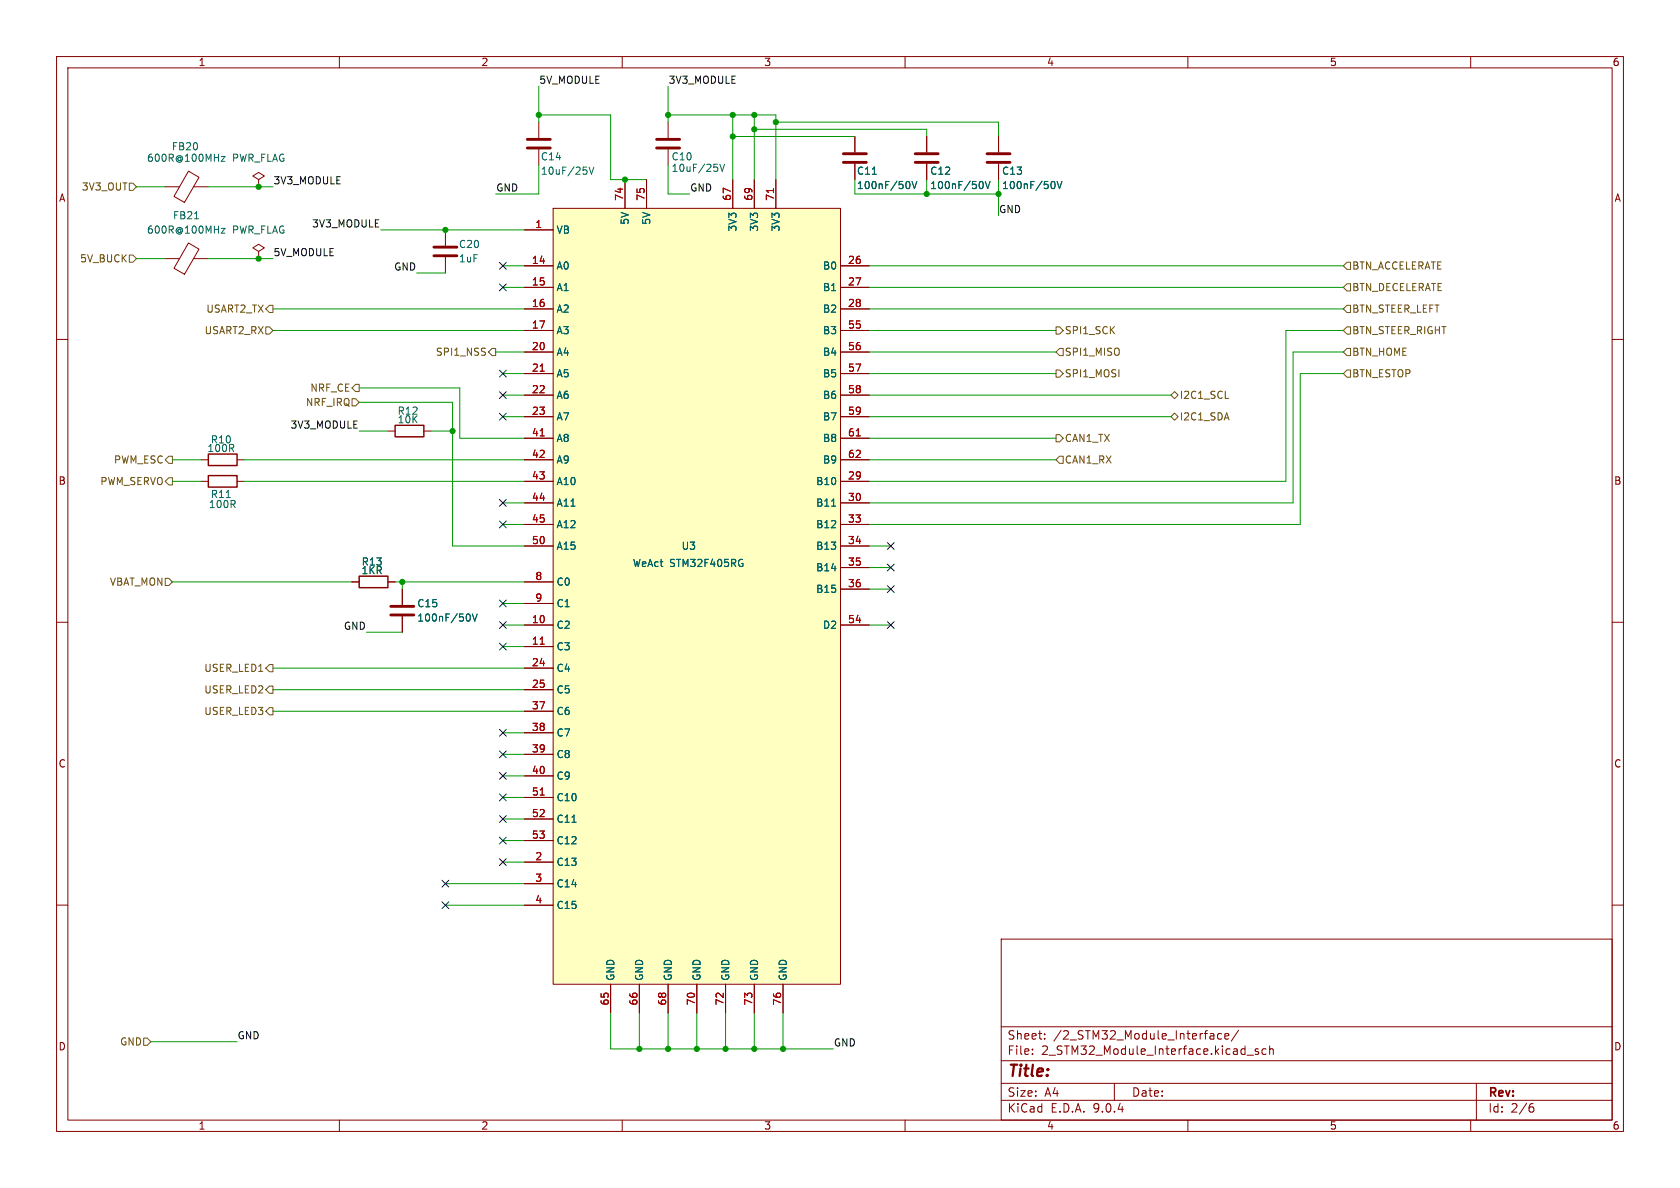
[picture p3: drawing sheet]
<svg xmlns="http://www.w3.org/2000/svg" width="297mm" height="210mm" viewBox="0 0 297 210" stroke-linecap="round" stroke-linejoin="round" font-family="sans-serif">
<g fill="none" stroke="#840000" stroke-width=".18">
<path d="M10 10h277v190h-277zM12 12h273v186h-273zM60 10v2M110 10v2M160 10v2M210 10v2M260 10v2M95.2 21.6v2.8M95.2 26.4v2.8M45.7 44.5l1-.7-1-.6-1 .6 1 .7v1.2M45.7 45.7h.1M78.7 40.6v2.8"/>
<path d="M78.7 45.5v2.8M10 60h2M68.6 76.2h1.2M74.9 76.2h1.3M285 60h2M10 110h2M71.1 104.1v2.8M71.1 109v2.8M285 110h2M10 160h2M177 166h108v32h-108zM285 160h2"/>
<path d="M60 198v2M110 198v2M160 198v2M177 194.5h108M177 191.5h108M177 187.5h108M177 181.5h108M182.5 186.3v.1M182.5 185.5v.1M184.7 183.6v.1M184.7 182.8v.1M197 191.5v3"/>
<path d="M210 198v2M214.4 182.7l.2 .2v.8M214.6 183.6l-.1 .1M214.6 183.1h-.1M216 182.8l-.5-.1-.3 .3v.4l.2 .2h.6M216.5 183.2l.7-.1v-.3l-.5-.1-.2 .2 .1 .7h.6M219 182.1l-1.3 2M220.5 186.5h1.1M222.5 185.5l-.4-.1-.2 .2 .1 .2 .5 .2v.3h-.6M223.8 185.5l-.4-.1-.3 .3v.4l.1 .2h.6M224.5 185.5l.2-.1 .3 .1 .1 .9M224.5 184.9v1.5"/>
<path d="M260 198v2M261 191.5v6.5M270.6 195.7h.4l.2 .3-.1 .5-.5 .1M271 195.1l-.4 .1"/>
</g>
<path d="M93.2 24.6h4.1M93.2 26.2h4.1M76.7 45.2h4.1M76.7 43.7h4.1M69.1 107.2h4.1M69.1 108.7h4.1" fill="none" stroke="#840000" stroke-width=".51"/>
<path d="M69.8 75.2h5.1v2h-5.1z" fill="none" stroke="#840000" stroke-width=".25"/>
<path d="M103.7 30.1v.6M104.1 29.5l.5 1.3 .4-1.3M82.8 108.5a.79 .79 0 0 1 0 1.3M83.5 108.5l.4 1.3 .5-1.3" fill="none" stroke="#006464" stroke-width=".18"/>
<path d="M97.8 36.8h50.8v137.2h-50.8z" fill="#ffffc2"/>
<g fill="none" stroke="#840000" stroke-width=".18">
<path d="M29.2 33h2.5M33.3 30.3l1.9 1-2.6 4.5-1.8-1.1zM34.2 33h2.6M45.7 31.8l1-.7-1-.6-1 .6 1 .7v1.2M45.7 33h.1M97.8 36.8h50.8v137.2h-50.8zM110.5 31.8v5M114.3 31.8v5M118.1 21.6v2.8M118.1 26.4v2.8M129.5 31.8v5M133.3 31.8v5"/>
<path d="M137.2 31.8v5M151.1 24.1v2.8M151.1 29v2.8M163.8 24.1v2.8M163.8 29v2.8M176.5 24.1v2.8M176.5 29v2.8M29.2 45.7h2.5M33.3 43l1.9 1-2.6 4.5-1.8-1.1zM34.2 45.7h2.6M92.7 40.6h5.1M92.7 47h5.1"/>
<path d="M92.7 50.8h5.1M92.7 54.6h5.1M92.7 58.4h5.1M148.6 47h5.1M148.6 50.8h5.1M148.6 54.6h5.1M148.6 58.4h5.1M92.7 62.2h5.1M92.7 66h5.1M92.7 69.9h5.1M92.7 73.7h5.1M92.7 77.5h5.1"/>
<path d="M148.6 62.2h5.1M148.6 66h5.1M148.6 69.9h5.1M148.6 73.7h5.1M148.6 77.5h5.1M35.6 81.3h1.2M35.6 85.1h1.2M41.9 81.3h1.3M41.9 85.1h1.3M92.7 81.3h5.1M92.7 85.1h5.1M92.7 88.9h5.1"/>
<path d="M92.7 92.7h5.1M92.7 96.5h5.1M148.6 81.3h5.1M148.6 85.1h5.1M148.6 88.9h5.1M148.6 92.7h5.1M148.6 96.5h5.1M62.2 102.9h1.3M68.6 102.9h1.2M71.1 104.1v2.8M71.1 109v2.8M92.7 102.9h5.1"/>
<path d="M92.7 106.7h5.1M92.7 110.5h5.1M92.7 114.3h5.1M92.7 118.1h5.1M148.6 110.5h5.1M148.6 100.3h5.1M148.6 104.1h5.1M92.7 121.9h5.1M92.7 125.7h5.1M92.7 129.5h5.1M92.7 133.4h5.1M92.7 137.2h5.1"/>
<path d="M92.7 141h5.1M92.7 144.8h5.1M92.7 148.6h5.1M92.7 152.4h5.1M92.7 156.2h5.1M92.7 160h5.1M107.9 174v5.1M113 174v5.1M118.1 174v5.1M123.2 174v5.1M128.3 174v5.1M133.3 174v5.1"/>
<path d="M138.4 174v5.1"/>
</g>
<path d="M136.7 33.3v.7M95.5 65.6h.7M95.5 77.1h.7M151.4 77.1h.7M95.5 113.9h.7M95.5 140.6h.7" fill="none" stroke="#a90000" stroke-width=".18"/>
<g fill="none" stroke="#006464" stroke-width=".18">
<path d="M34.4 38.7h.7M39.1 27.7h.7l-.7 .8h.7M126.8 29.6v.6M127.3 29l.4 1.3 .4-1.3M154.2 30.8h.7M160.6 32.1a.79 .79 0 0 1 0 1.2M161.2 32.1l.5 1.2 .4-1.2M173.5 32.1a.79 .79 0 0 1 0 1.2M174.2 32.1l.4 1.2 .4-1.2M186.2 32.1a.79 .79 0 0 1 0 1.2M186.9 32.1l.4 1.2 .4-1.2M39.1 40.4h.7l-.7 .8h.7"/>
<path d="M40 88h.7M131.1 99.6h.2v.4l-.2 .1M131.2 98.9h.1M147 89.5h.7M82.8 108.5a.79 .79 0 0 1 0 1.3M83.5 108.5l.4 1.3 .5-1.3M101.1 145.4h.7"/>
</g>
<path d="M36.8 80.3h5.1v2h-5.1zM36.8 84.1h5.1v2h-5.1zM63.5 101.9h5.1v2h-5.1z" fill="none" stroke="#840000" stroke-width=".25"/>
<path d="M116.1 24.6h4M116.1 26.2h4M149.1 27.2h4.1M149.1 28.7h4.1M161.8 27.2h4.1M161.8 28.7h4.1M174.5 27.2h4.1M174.5 28.7h4.1" fill="none" stroke="#840000" stroke-width=".51"/>
<g fill="none" stroke="#725600" stroke-width=".18">
<path d="M22.9 32.4h.6l.6 .6-.6 .7h-.6zM22.9 45.1h.6l.6 .6-.6 .7h-.6zM47 57.8h.6l.7 .6-.7 .7h-.6zM47.6 54h.7v1.2h-.7l-.6-.6zM186.7 57.8h.6l.7 .6-.7 .7h-.6zM238.1 46.4h.7v1.2h-.7l-.6-.6zM238.1 50.2h.7v1.2h-.7l-.6-.6zM238.1 54h.7v1.2h-.7l-.6-.6zM238.1 57.8h.7v1.3h-.7l-.6-.7zM62.2 68.6l.7-.7h.6v1.3h-.6zM62.2 70.5h.7l.6 .6-.6 .7h-.7zM87 61.6h.6v1.3h-.6l-.6-.7z"/>
<path d="M186.7 76.8h.6l.7 .7-.7 .6h-.6zM186.7 65.4h.6l.7 .6-.7 .7h-.6zM186.7 62.2l.6-.6h.7v1.3h-.7zM207 73.7l.6-.7 .7 .7-.7 .6zM207 69.9l.6-.7 .7 .7-.7 .6zM216.6 70.4h.6M238.1 61.6h.7v1.3h-.7l-.6-.7zM238.1 65.4h.7v1.3h-.7l-.6-.7zM29.8 80.6h.7v1.3h-.7l-.6-.6zM29.8 84.5h.7v1.2h-.7l-.6-.6zM186.7 81.3l.6-.7h.7v1.3h-.7zM29.2 102.2h.6l.7 .7-.7 .6h-.6z"/>
<path d="M47.6 117.5h.7v1.2h-.7l-.6-.6zM47 125.7l.6-.6h.7v1.3h-.7zM47.6 121.3h.7v1.3h-.7l-.6-.7zM25.4 183.5h.6l.7 .7-.7 .6h-.6z"/>
</g>
<g fill="none" stroke="#009600" stroke-width=".18">
<path d="M95.2 15.2v6.4M118.1 15.2v6.4M24.1 33h5.1M36.8 33h11.5M95.2 29.2v5.1h-7.6M95.2 20.3h12.7v11.5h6.4M118.1 29.2v5.1h3.8M118.1 20.3h19.1v11.5M129.5 24.1h21.6M129.5 20.3v11.5M133.3 22.9h30.5v1.2M133.3 20.3v11.5"/>
<path d="M137.2 21.6h39.3v2.5M151.1 31.8v2.5h25.4M163.8 31.8v2.5M176.5 31.8v6.3M24.1 45.7h5.1M36.8 45.7h11.5M48.3 58.4h44.4M48.3 54.6h44.4M67.3 40.6h25.4M73.7 48.3h5M88.9 50.8h3.8M88.9 47h3.8"/>
<path d="M153.7 50.8h83.8M153.7 47h83.8M153.7 58.4h33M153.7 54.6h83.8M237.5 58.4h-10.2v26.7h-73.6M63.5 71.1h16.5v25.4h12.7M63.5 68.6h17.8v8.9h11.4M63.5 76.2h5.1M76.2 76.2h3.8M87.6 62.2h5.1M88.9 69.9h3.8M88.9 73.7h3.8"/>
<path d="M88.9 66h3.8M153.7 69.9h53.3M153.7 62.2h33M153.7 73.7h53.3M153.7 77.5h33M153.7 66h33M237.5 66h-7.6v26.7h-76.2M237.5 62.2h-8.9v26.7h-74.9M30.5 81.3h5.1M30.5 85.1h5.1M43.2 81.3h49.5M43.2 85.1h49.5"/>
<path d="M88.9 92.7h3.8M88.9 88.9h3.8M153.7 96.5h3.8M153.7 81.3h33M30.5 102.9h31.7M48.3 118.1h44.4M64.8 111.8h6.3M69.8 102.9h22.9M71.1 102.9v1.2M88.9 110.5h3.8M88.9 106.7h3.8M88.9 114.3h3.8"/>
<path d="M153.7 100.3h3.8M153.7 104.1h3.8M153.7 110.5h3.8M48.3 121.9h44.4M48.3 125.7h44.4M88.9 133.4h3.8M88.9 129.5h3.8M88.9 137.2h3.8M78.7 156.2h14M88.9 148.6h3.8M88.9 144.8h3.8M88.9 152.4h3.8"/>
<path d="M88.9 141h3.8M78.7 160h14M107.9 179.1v6.3h39.4M113 179.1v6.3M118.1 179.1v6.3M123.2 179.1v6.3M128.3 179.1v6.3M133.3 179.1v6.3M138.4 179.1v6.3M26.7 184.2h15.2"/>
</g>
<g fill="none" stroke="#000084" stroke-width=".18">
<path d="M88.3 50.2l1.2 1.2M88.3 46.4l1.2 1.2M89.5 50.2l-1.2 1.2M89.5 46.4l-1.2 1.2M88.3 65.4l1.2 1.2M88.3 73.1l1.2 1.2M88.3 69.2l1.2 1.3M89.5 65.4l-1.2 1.2M89.5 73.1l-1.2 1.2M89.5 69.2l-1.2 1.3M88.3 92.1l1.2 1.2M88.3 88.3l1.2 1.2"/>
<path d="M89.5 92.1l-1.2 1.2M89.5 88.3l-1.2 1.2M156.9 95.9l1.2 1.2M156.9 99.7l1.2 1.2M158.1 95.9l-1.2 1.2M158.1 99.7l-1.2 1.2M88.3 113.7l1.2 1.2M88.3 109.9l1.2 1.2M88.3 106.1l1.2 1.2M89.5 113.7l-1.2 1.2M89.5 109.9l-1.2 1.2M89.5 106.1l-1.2 1.2"/>
<path d="M156.9 103.5l1.2 1.2M156.9 109.9l1.2 1.2M158.1 103.5l-1.2 1.2M158.1 109.9l-1.2 1.2M88.3 136.6l1.2 1.2M88.3 132.7l1.2 1.3M88.3 128.9l1.2 1.2M89.5 136.6l-1.2 1.2M89.5 132.7l-1.2 1.3M89.5 128.9l-1.2 1.2M78.1 155.6l1.2 1.2M78.1 159.4l1.2 1.2"/>
<path d="M79.3 155.6l-1.2 1.2M79.3 159.4l-1.2 1.2M88.3 148l1.2 1.2M88.3 140.4l1.2 1.2M88.3 144.2l1.2 1.2M88.3 151.8l1.2 1.2M89.5 148l-1.2 1.2M89.5 140.4l-1.2 1.2M89.5 144.2l-1.2 1.2M89.5 151.8l-1.2 1.2"/>
</g>
<g fill="#009600" stroke="#009600" stroke-width=".18">
<circle cx="113" cy="185.4" r=".46"/>
<circle cx="133.3" cy="185.4" r=".46"/>
<circle cx="128.3" cy="185.4" r=".46"/>
<circle cx="118.1" cy="185.4" r=".46"/>
<circle cx="123.2" cy="185.4" r=".46"/>
<circle cx="138.4" cy="185.4" r=".46"/>
<circle cx="80" cy="76.2" r=".46"/>
<circle cx="163.8" cy="34.3" r=".46"/>
<circle cx="176.5" cy="34.3" r=".46"/>
<circle cx="78.7" cy="40.6" r=".46"/>
<circle cx="71.1" cy="102.9" r=".46"/>
<circle cx="45.7" cy="45.7" r=".46"/>
<circle cx="45.7" cy="33" r=".46"/>
<circle cx="133.3" cy="20.3" r=".46"/>
<circle cx="129.5" cy="20.3" r=".46"/>
<circle cx="95.2" cy="20.3" r=".46"/>
<circle cx="137.2" cy="21.6" r=".46"/>
<circle cx="133.3" cy="22.9" r=".46"/>
<circle cx="129.5" cy="24.1" r=".46"/>
<circle cx="118.1" cy="20.3" r=".46"/>
<circle cx="110.5" cy="31.8" r=".46"/>
</g>
<text font-size="2.8" fill="#840000" x="178" y="190.9">Title:</text>
<g font-size="2.1" fill="#840000">
<text x="178" y="184">Sheet:</text>
<text x="186.2" y="184">/2_STM32_Module_Interface/</text>
<text x="178" y="186.7">File:</text>
<text x="184.1" y="186.7">2_STM32_Module_Interface.kicad_sch</text>
<text x="178" y="196.9">KiCad</text>
<text x="178" y="194.1">Size:</text>
<text x="184.7" y="194.1">A4</text>
<text x="185.7" y="196.9">E.D.A.</text>
<text x="193.3" y="196.9">9.0.4</text>
<text x="200" y="194.1">Date:</text>
<text x="263" y="194.3">Rev:</text>
<text x="263" y="196.9">Id:</text>
<text x="267.1" y="196.9">2/6</text>
</g>
<g font-size="1.8" fill="#840000">
<text x="35" y="11.9">1</text>
<text x="85" y="11.9">2</text>
<text x="135" y="11.9">3</text>
<text x="185" y="11.9">4</text>
<text x="235" y="11.9">5</text>
<text x="285" y="11.9">6</text>
<text x="10.3" y="35.9">A</text>
<text x="285.3" y="35.9">A</text>
<text x="10.3" y="85.9">B</text>
<text x="285.3" y="85.9">B</text>
<text x="10.3" y="135.9">C</text>
<text x="285.3" y="135.9">C</text>
<text x="10.3" y="185.9">D</text>
<text x="285.3" y="185.9">D</text>
<text x="35" y="199.9">1</text>
<text x="85" y="199.9">2</text>
<text x="135" y="199.9">3</text>
<text x="185" y="199.9">4</text>
<text x="235" y="199.9">5</text>
<text x="285" y="199.9">6</text>
</g>
<g font-size="1.8" fill="#0f0f0f">
<text x="95.2" y="14.9">5V_MODULE</text>
<text x="118.1" y="14.9">3V3_MODULE</text>
<text x="48.3" y="32.7">3V3_MODULE</text>
<text x="87.6" y="33.9">GND</text>
<text x="121.9" y="33.9">GND</text>
<text x="55.1" y="40.3">3V3_MODULE</text>
<text x="176.5" y="37.8">GND</text>
<text x="48.3" y="45.4">5V_MODULE</text>
<text x="69.6" y="47.9">GND</text>
<text x="51.3" y="75.9">3V3_MODULE</text>
<text x="60.7" y="111.4">GND</text>
<text x="41.9" y="183.8">GND</text>
<text x="147.3" y="185.1">GND</text>
</g>
<g font-size="1.8" fill="#006464">
<text x="25.9" y="28.8">600R@100MHz</text>
<text x="30.3" y="26.8">FB20</text>
<text x="40.9" y="28.8">PWR_FLAG</text>
<text x="95.5" y="28.5">C14</text>
<text x="118.6" y="28.5">C10</text>
<text x="95.5" y="31.1">10uF/25V</text>
<text x="118.6" y="30.6">10uF/25V</text>
<text x="151.4" y="31.1">C11</text>
<text x="151.4" y="33.6">100nF/50V</text>
<text x="164.3" y="31.1">C12</text>
<text x="164.3" y="33.6">100nF/50V</text>
<text x="177" y="31.1">C13</text>
<text x="177" y="33.6">100nF/50V</text>
<text x="25.9" y="41.5">600R@100MHz</text>
<text x="30.5" y="39">FB21</text>
<text x="40.9" y="41.5">PWR_FLAG</text>
<text x="98.3" y="41.5">VB</text>
<text x="111.4" y="39.8" transform="rotate(-90 111.4 39.8)">5V</text>
<text x="115.2" y="39.8" transform="rotate(-90 115.2 39.8)">5V</text>
<text x="130.4" y="41" transform="rotate(-90 130.4 41)">3V3</text>
<text x="134.2" y="41" transform="rotate(-90 134.2 41)">3V3</text>
<text x="138" y="41" transform="rotate(-90 138 41)">3V3</text>
<text x="81" y="46.6">1uF</text>
<text x="81" y="44">C20</text>
<text x="98.3" y="47.9">A0</text>
<text x="145.4" y="47.9">B0</text>
<text x="98.3" y="51.7">A1</text>
<text x="145.4" y="51.7">B1</text>
<text x="98.3" y="55.5">A2</text>
<text x="98.3" y="59.3">A3</text>
<text x="145.4" y="55.5">B2</text>
<text x="145.4" y="59.3">B3</text>
<text x="98.3" y="63.1">A4</text>
<text x="145.4" y="63.1">B4</text>
<text x="98.3" y="66.9">A5</text>
<text x="98.3" y="70.7">A6</text>
<text x="145.4" y="66.9">B5</text>
<text x="145.4" y="70.7">B6</text>
<text x="70.2" y="73.5">R12</text>
<text x="70.2" y="75">10K</text>
<text x="98.3" y="74.5">A7</text>
<text x="145.4" y="74.5">B7</text>
<text x="36.6" y="80.1">100R</text>
<text x="37.2" y="78.6">R10</text>
<text x="98.3" y="78.3">A8</text>
<text x="98.3" y="82.1">A9</text>
<text x="145.4" y="78.3">B8</text>
<text x="145.4" y="82.1">B9</text>
<text x="37.2" y="88.2">R11</text>
<text x="98.3" y="86">A10</text>
<text x="98.3" y="89.8">A11</text>
<text x="144.2" y="86">B10</text>
<text x="144.2" y="89.8">B11</text>
<text x="36.8" y="90">100R</text>
<text x="98.3" y="93.6">A12</text>
<text x="144.2" y="93.6">B12</text>
<text x="63.8" y="101.7">1KR</text>
<text x="63.8" y="100.2">R13</text>
<text x="98.3" y="97.4">A15</text>
<text x="111.8" y="100.4">WeAct</text>
<text x="118.4" y="100.4">STM32F405RG</text>
<text x="120.4" y="97.4">U3</text>
<text x="144.2" y="97.4">B13</text>
<text x="144.2" y="101.2">B14</text>
<text x="73.7" y="107.5">C15</text>
<text x="98.3" y="103.7">C0</text>
<text x="98.3" y="107.5">C1</text>
<text x="144.2" y="105">B15</text>
<text x="73.7" y="110.1">100nF/50V</text>
<text x="98.3" y="111.4">C2</text>
<text x="145.4" y="111.4">D2</text>
<text x="98.3" y="115.2">C3</text>
<text x="98.3" y="119">C4</text>
<text x="98.3" y="122.8">C5</text>
<text x="98.3" y="126.6">C6</text>
<text x="98.3" y="130.4">C7</text>
<text x="98.3" y="134.2">C8</text>
<text x="98.3" y="138">C9</text>
<text x="98.3" y="141.8">C10</text>
<text x="98.3" y="145.6">C11</text>
<text x="98.3" y="149.5">C12</text>
<text x="98.3" y="153.3">C13</text>
<text x="98.3" y="157.1">C14</text>
<text x="98.3" y="160.9">C15</text>
<text x="108.8" y="173.5" transform="rotate(-90 108.8 173.5)">GND</text>
<text x="113.9" y="173.5" transform="rotate(-90 113.9 173.5)">GND</text>
<text x="119" y="173.5" transform="rotate(-90 119 173.5)">GND</text>
<text x="124.1" y="173.5" transform="rotate(-90 124.1 173.5)">GND</text>
<text x="129.1" y="173.5" transform="rotate(-90 129.1 173.5)">GND</text>
<text x="134.2" y="173.5" transform="rotate(-90 134.2 173.5)">GND</text>
<text x="139.3" y="173.5" transform="rotate(-90 139.3 173.5)">GND</text>
</g>
<g font-size="1.8" fill="#725600">
<text x="14.4" y="33.9">3V3_OUT</text>
<text x="14.1" y="46.6">5V_BUCK</text>
<text x="239" y="47.9">BTN_ACCELERATE</text>
<text x="239" y="51.7">BTN_DECELERATE</text>
<text x="36.1" y="59.3">USART2_RX</text>
<text x="36.4" y="55.5">USART2_TX</text>
<text x="188.2" y="59.3">SPI1_SCK</text>
<text x="239" y="55.5">BTN_STEER_LEFT</text>
<text x="239" y="59.3">BTN_STEER_RIGHT</text>
<text x="77" y="63.1">SPI1_NSS</text>
<text x="188.2" y="63.1">SPI1_MISO</text>
<text x="239" y="63.1">BTN_HOME</text>
<text x="54" y="72">NRF_IRQ</text>
<text x="54.8" y="69.4">NRF_CE</text>
<text x="188.2" y="66.9">SPI1_MOSI</text>
<text x="208.5" y="70.7">I2C1_SCL</text>
<text x="239" y="66.9">BTN_ESTOP</text>
<text x="208.5" y="74.5">I2C1_SDA</text>
<text x="20" y="82.1">PWM_ESC</text>
<text x="188.2" y="78.3">CAN1_TX</text>
<text x="188.2" y="82.1">CAN1_RX</text>
<text x="17.6" y="86">PWM_SERVO</text>
<text x="19.3" y="103.7">VBAT_MON</text>
<text x="36" y="119">USER_LED1</text>
<text x="36" y="122.8">USER_LED2</text>
<text x="36" y="126.6">USER_LED3</text>
<text x="21.1" y="185">GND</text>
</g>
<g font-size="1.8" fill="#a90000">
<text x="110.2" y="35.6" transform="rotate(-90 110.2 35.6)">74</text>
<text x="114" y="35.6" transform="rotate(-90 114 35.6)">75</text>
<text x="129.3" y="35.6" transform="rotate(-90 129.3 35.6)">67</text>
<text x="133.1" y="35.6" transform="rotate(-90 133.1 35.6)">69</text>
<text x="136.9" y="35.6" transform="rotate(-90 136.9 35.6)">71</text>
<text x="94.5" y="40.4">1</text>
<text x="93.9" y="46.7">14</text>
<text x="149.8" y="46.7">26</text>
<text x="93.9" y="50.5">15</text>
<text x="149.8" y="50.5">27</text>
<text x="93.9" y="54.4">16</text>
<text x="93.9" y="58.2">17</text>
<text x="149.8" y="54.4">28</text>
<text x="149.8" y="58.2">55</text>
<text x="93.9" y="62">20</text>
<text x="93.9" y="65.8">21</text>
<text x="149.8" y="62">56</text>
<text x="149.8" y="65.8">57</text>
<text x="93.9" y="69.6">22</text>
<text x="149.8" y="69.6">58</text>
<text x="93.9" y="73.4">23</text>
<text x="93.9" y="77.2">41</text>
<text x="149.8" y="73.4">59</text>
<text x="149.8" y="77.2">61</text>
<text x="93.9" y="81">42</text>
<text x="149.8" y="81">62</text>
<text x="93.9" y="84.8">43</text>
<text x="93.9" y="88.6">44</text>
<text x="149.8" y="84.8">29</text>
<text x="149.8" y="88.6">30</text>
<text x="93.9" y="92.5">45</text>
<text x="149.8" y="92.5">33</text>
<text x="93.9" y="96.3">50</text>
<text x="149.8" y="96.3">34</text>
<text x="149.8" y="100.1">35</text>
<text x="94.5" y="102.6">8</text>
<text x="94.5" y="106.4">9</text>
<text x="149.8" y="103.9">36</text>
<text x="93.9" y="110.2">10</text>
<text x="149.8" y="110.2">54</text>
<text x="93.9" y="114">11</text>
<text x="93.9" y="117.9">24</text>
<text x="93.9" y="121.7">25</text>
<text x="93.9" y="125.5">37</text>
<text x="93.9" y="129.3">38</text>
<text x="93.9" y="133.1">39</text>
<text x="93.9" y="136.9">40</text>
<text x="93.9" y="140.7">51</text>
<text x="93.9" y="144.5">52</text>
<text x="93.9" y="148.3">53</text>
<text x="94.5" y="152.1">2</text>
<text x="94.5" y="156">3</text>
<text x="94.5" y="159.8">4</text>
<text x="107.7" y="177.8" transform="rotate(-90 107.7 177.8)">65</text>
<text x="112.8" y="177.8" transform="rotate(-90 112.8 177.8)">66</text>
<text x="117.9" y="177.8" transform="rotate(-90 117.9 177.8)">68</text>
<text x="122.9" y="177.8" transform="rotate(-90 122.9 177.8)">70</text>
<text x="128" y="177.8" transform="rotate(-90 128 177.8)">72</text>
<text x="133.1" y="177.8" transform="rotate(-90 133.1 177.8)">73</text>
<text x="138.2" y="177.8" transform="rotate(-90 138.2 177.8)">76</text>
</g>
</svg>
